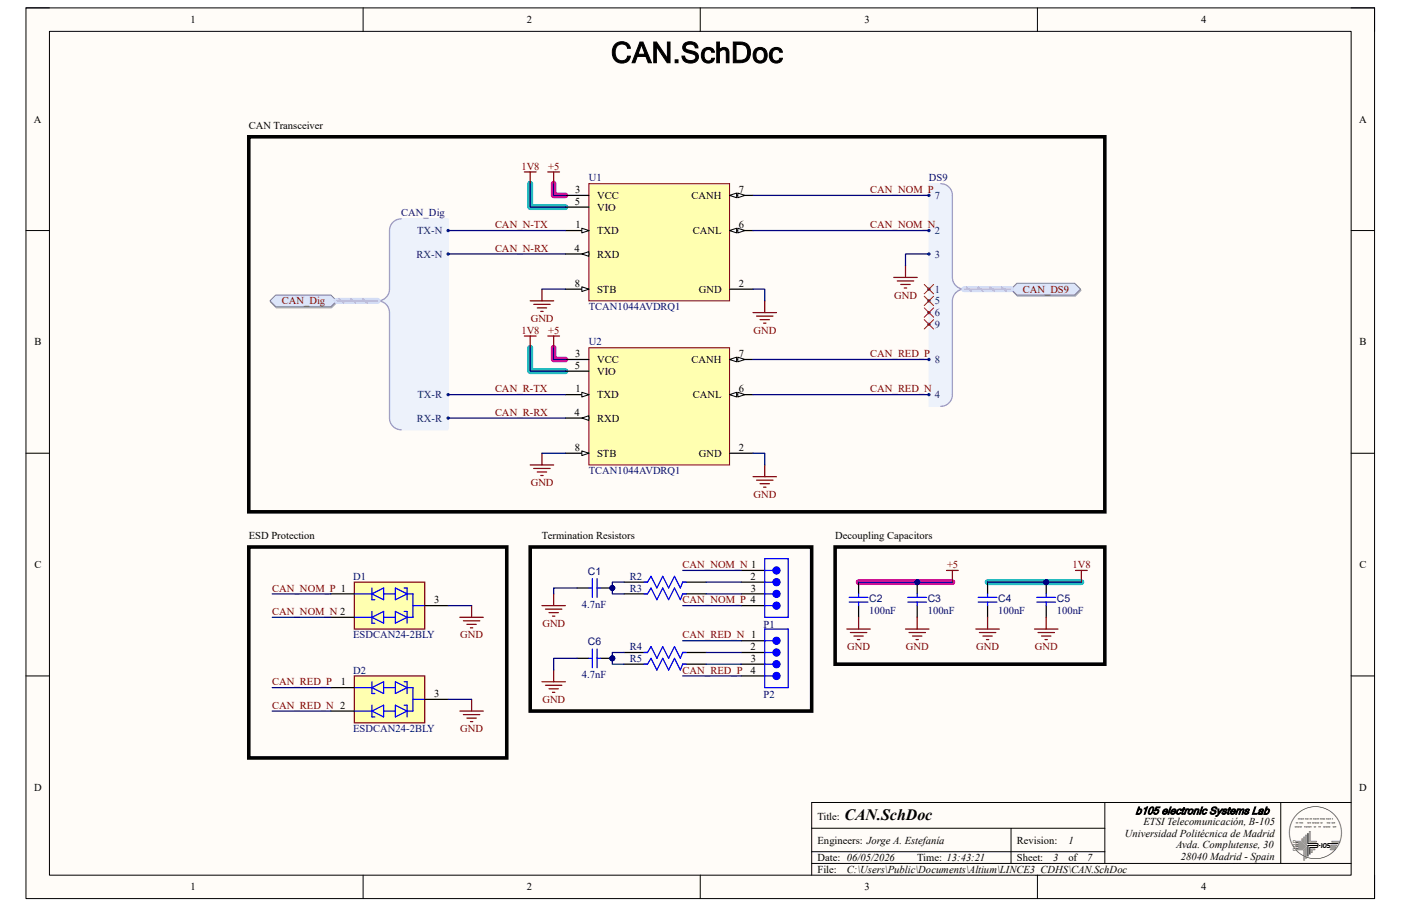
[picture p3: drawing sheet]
<svg xmlns="http://www.w3.org/2000/svg" width="432mm" height="279mm" viewBox="0 0 432 279" stroke-linecap="round" stroke-linejoin="round" font-family="sans-serif">
<path d="M8 2.4h415.7v274.7h-415.7z" fill-rule="evenodd" fill="#fffcf8"/>
<path d="M8 2.4h415.7v274.7h-415.7z" fill="none" stroke="#000" stroke-width=".31"/>
<path d="M15.2 9.7h401.2v260.2h-401.2z" fill-rule="evenodd" fill="#fffcf8"/>
<g fill="none" stroke="#000" stroke-width=".31">
<path d="M8 2.4h7.2M15.2 9.7h401.2v260.2h-401.2zM111.9 2.4v7.3M215.8 2.4v7.3M319.7 2.4v7.3M416.4 2.4h7.3v7.3M8 71.1h7.2M416.4 71.1h7.3M8 139.8h7.2M416.4 139.8h7.3M8 208.4h7.2M416.4 208.4h7.3"/>
<path d="M250.2 255.4h90.3M311.6 255.4v10.9M340.5 247.5v18.8M394.7 247.5v18.8M416.4 247.5h-166.2v22.4M111.9 269.9v7.2M215.8 269.9v7.2M250.2 266.3h166.2M250.2 262.7h90.3M319.7 269.9v7.2M423.7 269.9v7.2"/>
</g>
<path d="M170.6 56.6v3.7h3.7M170.6 107.2v3.7h3.7M264.6 179.5h28.9" fill="none" stroke="#f0f" stroke-width="1.8"/>
<path d="M163.4 56.6v7.3h10.9M163.4 107.2v7.3h10.9M304.4 179.5h28.9" fill="none" stroke="#00bfbf" stroke-width="1.8"/>
<path d="M181.5 56.6h43.4v36.2h-43.4z" fill-rule="evenodd" fill="#ffffb0"/>
<path d="M181.5 56.6h43.4v36.2h-43.4z" fill="none" stroke="#800000" stroke-width=".31"/>
<path d="M174.3 60.3h7.2M224.9 60.3h7.2" fill="none" stroke="#000" stroke-width=".38"/>
<path d="M224.9 60.3l2.1-.8v1.5z" fill="#f8fcff"/>
<path d="M224.9 60.3l2.1-.8v1.5z" fill="none" stroke="#000" stroke-width=".31"/>
<path d="M227.4 59.5l2.2 .8-2.2 .7z" fill="#f8fcff"/>
<path d="M227.4 59.5l2.2 .8-2.2 .7z" fill="none" stroke="#000" stroke-width=".31"/>
<path d="M224.9 71.1h7.2" fill="none" stroke="#000" stroke-width=".38"/>
<path d="M224.9 71.1l2.1-.7v1.4z" fill="#f8fcff"/>
<path d="M224.9 71.1l2.1-.7v1.4z" fill="none" stroke="#000" stroke-width=".31"/>
<path d="M227.4 70.4l2.2 .7-2.2 .7z" fill="#f8fcff"/>
<path d="M227.4 70.4l2.2 .7-2.2 .7z" fill="none" stroke="#000" stroke-width=".31"/>
<path d="M174.3 78.3h7.2" fill="none" stroke="#000" stroke-width=".38"/>
<path d="M179.3 78.3l2.2-.7v1.5z" fill="#f8fcff"/>
<path d="M179.3 78.3l2.2-.7v1.5z" fill="none" stroke="#000" stroke-width=".31"/>
<path d="M174.3 89.2h7.2" fill="none" stroke="#000" stroke-width=".38"/>
<path d="M179.3 88.4l2.2 .8-2.2 .7z" fill="#f8fcff"/>
<path d="M179.3 88.4l2.2 .8-2.2 .7z" fill="none" stroke="#000" stroke-width=".31"/>
<path d="M174.3 71.1h7.2" fill="none" stroke="#000" stroke-width=".38"/>
<path d="M179.3 70.4l2.2 .7-2.2 .7z" fill="#f8fcff"/>
<path d="M179.3 70.4l2.2 .7-2.2 .7z" fill="none" stroke="#000" stroke-width=".31"/>
<path d="M174.3 63.9h7.2M224.9 89.2h7.2" fill="none" stroke="#000" stroke-width=".38"/>
<path d="M181.5 107.2h43.4v36.2h-43.4z" fill-rule="evenodd" fill="#ffffb0"/>
<path d="M181.5 107.2h43.4v36.2h-43.4z" fill="none" stroke="#800000" stroke-width=".31"/>
<path d="M174.3 110.9h7.2M224.9 110.9h7.2" fill="none" stroke="#000" stroke-width=".38"/>
<path d="M224.9 110.9l2.1-.8v1.5z" fill="#f8fcff"/>
<path d="M224.9 110.9l2.1-.8v1.5z" fill="none" stroke="#000" stroke-width=".31"/>
<path d="M227.4 110.1l2.2 .8-2.2 .7z" fill="#f8fcff"/>
<path d="M227.4 110.1l2.2 .8-2.2 .7z" fill="none" stroke="#000" stroke-width=".31"/>
<path d="M224.9 121.7h7.2" fill="none" stroke="#000" stroke-width=".38"/>
<path d="M224.9 121.7l2.1-.7v1.4z" fill="#f8fcff"/>
<path d="M224.9 121.7l2.1-.7v1.4z" fill="none" stroke="#000" stroke-width=".31"/>
<path d="M227.4 121l2.2 .7-2.2 .7z" fill="#f8fcff"/>
<path d="M227.4 121l2.2 .7-2.2 .7z" fill="none" stroke="#000" stroke-width=".31"/>
<path d="M174.3 128.9h7.2" fill="none" stroke="#000" stroke-width=".38"/>
<path d="M179.3 128.9l2.2-.7v1.5z" fill="#f8fcff"/>
<path d="M179.3 128.9l2.2-.7v1.5z" fill="none" stroke="#000" stroke-width=".31"/>
<path d="M174.3 139.8h7.2" fill="none" stroke="#000" stroke-width=".38"/>
<path d="M179.3 139.1l2.2 .7-2.2 .7z" fill="#f8fcff"/>
<path d="M179.3 139.1l2.2 .7-2.2 .7z" fill="none" stroke="#000" stroke-width=".31"/>
<path d="M174.3 121.7h7.2" fill="none" stroke="#000" stroke-width=".38"/>
<path d="M179.3 121l2.2 .7-2.2 .7z" fill="#f8fcff"/>
<path d="M179.3 121l2.2 .7-2.2 .7z" fill="none" stroke="#000" stroke-width=".31"/>
<path d="M174.3 114.5h7.2M224.9 139.8h7.2" fill="none" stroke="#000" stroke-width=".38"/>
<path d="M286.3 56.6h3.6l1.8 .5 1.4 1.4 .4 1.8v26.2l.9 1.5 1.8 1.2-1.8 1.2-.9 1.5v29.8l-.4 1.8-1.4 1.4-1.8 .4h-3.6z" fill-rule="evenodd" fill="#edf2fb"/>
<path d="M286.3 56.6h3.6l1.8 .5 1.4 1.4 .4 1.8v26.2l.9 1.5 1.8 1.2-1.8 1.2-.9 1.5v29.8l-.4 1.8-1.4 1.4-1.8 .4h-3.6z" fill="none" stroke="#edf2fb" stroke-width=".31"/>
<path d="M289.9 56.6a3.6 3.6 0 0 1 3.6 3.7v25.3a3.6 3.6 0 0 0 3.6 3.6 3.6 3.6 0 0 0-3.6 3.6v28.9a3.6 3.6 0 0 1-3.6 3.6" fill="none" stroke="#8f9ec9" stroke-width=".38"/>
<circle cx="286.3" cy="89.2" r=".36" fill="#003a70"/>
<circle cx="286.3" cy="89.2" r=".36" fill="none" stroke="#003a70" stroke-width=".31"/>
<circle cx="286.3" cy="71.1" r=".36" fill="#003a70"/>
<circle cx="286.3" cy="71.1" r=".36" fill="none" stroke="#003a70" stroke-width=".31"/>
<circle cx="286.3" cy="78.3" r=".36" fill="#003a70"/>
<circle cx="286.3" cy="78.3" r=".36" fill="none" stroke="#003a70" stroke-width=".31"/>
<circle cx="286.3" cy="121.7" r=".36" fill="#003a70"/>
<circle cx="286.3" cy="121.7" r=".36" fill="none" stroke="#003a70" stroke-width=".31"/>
<circle cx="286.3" cy="92.8" r=".36" fill="#003a70"/>
<circle cx="286.3" cy="92.8" r=".36" fill="none" stroke="#003a70" stroke-width=".31"/>
<circle cx="286.3" cy="96.4" r=".36" fill="#003a70"/>
<circle cx="286.3" cy="96.4" r=".36" fill="none" stroke="#003a70" stroke-width=".31"/>
<circle cx="286.3" cy="60.3" r=".36" fill="#003a70"/>
<circle cx="286.3" cy="60.3" r=".36" fill="none" stroke="#003a70" stroke-width=".31"/>
<circle cx="286.3" cy="110.9" r=".36" fill="#003a70"/>
<circle cx="286.3" cy="110.9" r=".36" fill="none" stroke="#003a70" stroke-width=".31"/>
<circle cx="286.3" cy="100" r=".36" fill="#003a70"/>
<circle cx="286.3" cy="100" r=".36" fill="none" stroke="#003a70" stroke-width=".31"/>
<g fill="none" stroke="#800000" stroke-width=".38">
<path d="M232.1 96.4h7.2M233.2 97.5h5M234.3 98.6h2.9M235.3 99.7h.8M235.7 92.8v3.6M275.5 85.6h7.2M276.6 86.6h5M277.6 87.7h2.9M278.7 88.8h.7M279.1 81.9v3.7M232.1 147h7.2M233.2 148.1h5"/>
<path d="M234.3 149.2h2.9M235.3 150.3h.8M235.7 143.4v3.6"/>
</g>
<path d="M284.9 91.3l2.9 2.9M284.9 95l2.9 2.8M284.9 98.6l2.9 2.9M284.9 87.7l2.9 2.9M287.8 91.3l-2.9 2.9M287.8 95l-2.9 2.8M287.8 98.6l-2.9 2.9M287.8 87.7l-2.9 2.9" fill="none" stroke="#f00" stroke-width=".31"/>
<path d="M313.6 87.7h17.8l1.8 1.8-1.8 1.8h-17.8l-1.8-1.8z" fill-rule="evenodd" fill="#bac0ca"/>
<path d="M313.6 87.7h17.8l1.8 1.8-1.8 1.8h-17.8l-1.8-1.8z" fill="none" stroke="#a6acb6" stroke-width=".31"/>
<path d="M311.6 89.2l1.8-1.8h17.8l1.8 1.8-1.8 1.8h-17.8z" fill-rule="evenodd" fill="#d5e4ff"/>
<path d="M311.6 89.2l1.8-1.8h17.8l1.8 1.8-1.8 1.8h-17.8z" fill="none" stroke="#71809b" stroke-width=".31"/>
<path d="M161.6 53h3.6M163.4 53v3.6M168.8 53h3.7M170.6 53v3.6M161.6 103.6h3.6M163.4 103.6v3.6M168.8 103.6h3.7M170.6 103.6v3.6M331.5 175.9h3.6M333.3 175.9v3.6" fill="none" stroke="#800000" stroke-width=".38"/>
<circle cx="322.4" cy="179.5" r=".72" fill="#000080"/>
<circle cx="322.4" cy="179.5" r=".72" fill="none" stroke="#000080" stroke-width=".31"/>
<path d="M322.5 179.5v3.6M322.5 186.8v3.6" fill="none" stroke="#000" stroke-width=".38"/>
<circle cx="322.4" cy="179.5" r=".72" fill="#000080"/>
<circle cx="322.4" cy="179.5" r=".72" fill="none" stroke="#000080" stroke-width=".31"/>
<path d="M301.5 184.2h5.8M301.5 185.7h5.8M304.4 183.1v1.1M304.4 185.7v1.1M319.6 184.2h5.7M319.6 185.7h5.7M322.5 183.1v1.1M322.5 185.7v1.1" fill="none" stroke="#00f" stroke-width=".38"/>
<path d="M304.4 179.5v3.6M304.4 186.8v3.6" fill="none" stroke="#000" stroke-width=".38"/>
<path d="M291.7 175.9h3.6M293.5 175.9v3.6M300.8 194h7.2M301.8 195.1h5.1M302.9 196.2h2.9M304 197.2h.7M304.4 190.4v3.6M318.8 194h7.3M319.9 195.1h5.1M321 196.2h2.9M322.1 197.2h.7M322.5 190.4v3.6" fill="none" stroke="#800000" stroke-width=".38"/>
<circle cx="282.7" cy="179.5" r=".72" fill="#000080"/>
<circle cx="282.7" cy="179.5" r=".72" fill="none" stroke="#000080" stroke-width=".31"/>
<path d="M282.7 179.5v3.6M282.7 186.8v3.6" fill="none" stroke="#000" stroke-width=".38"/>
<circle cx="282.7" cy="179.5" r=".72" fill="#000080"/>
<circle cx="282.7" cy="179.5" r=".72" fill="none" stroke="#000080" stroke-width=".31"/>
<path d="M261.7 184.2h5.8M261.7 185.7h5.8M264.6 183.1v1.1M264.6 185.7v1.1M279.8 184.2h5.8M279.8 185.7h5.8M282.7 183.1v1.1M282.7 185.7v1.1" fill="none" stroke="#00f" stroke-width=".38"/>
<path d="M264.6 179.5v3.6M264.6 186.8v3.6" fill="none" stroke="#000" stroke-width=".38"/>
<path d="M261 194h7.2M262.1 195.1h5.1M263.2 196.2h2.9M264.3 197.2h.7M264.6 190.4v3.6M279.1 194h7.2M280.2 195.1h5M281.2 196.2h2.9M282.3 197.2h.8M282.7 190.4v3.6" fill="none" stroke="#800000" stroke-width=".38"/>
<path d="M121.9 67.9l1.8-.4h14.4v65h-14.4l-1.8-.4-1.4-1.4-.5-1.8v-33.4l-.9-1.5-1.8-1.2 1.8-1.2 .9-1.5v-19l.5-1.8z" fill-rule="evenodd" fill="#edf2fb"/>
<path d="M121.9 67.9l1.8-.4h14.4v65h-14.4l-1.8-.4-1.4-1.4-.5-1.8v-33.4l-.9-1.5-1.8-1.2 1.8-1.2 .9-1.5v-19l.5-1.8z" fill="none" stroke="#edf2fb" stroke-width=".31"/>
<path d="M123.7 67.5a3.6 3.6 0 0 0-3.7 3.6v18.1a3.6 3.6 0 0 1-3.6 3.6 3.6 3.6 0 0 1 3.6 3.6v32.5a3.6 3.6 0 0 0 3.7 3.6" fill="none" stroke="#8f9ec9" stroke-width=".38"/>
<circle cx="138.1" cy="71.1" r=".36" fill="#003a70"/>
<circle cx="138.1" cy="71.1" r=".36" fill="none" stroke="#003a70" stroke-width=".31"/>
<circle cx="138.1" cy="78.3" r=".36" fill="#003a70"/>
<circle cx="138.1" cy="78.3" r=".36" fill="none" stroke="#003a70" stroke-width=".31"/>
<circle cx="138.1" cy="121.7" r=".36" fill="#003a70"/>
<circle cx="138.1" cy="121.7" r=".36" fill="none" stroke="#003a70" stroke-width=".31"/>
<circle cx="138.1" cy="128.9" r=".36" fill="#003a70"/>
<circle cx="138.1" cy="128.9" r=".36" fill="none" stroke="#003a70" stroke-width=".31"/>
<path d="M163.4 92.8h7.2M164.5 93.9h5.1M165.6 95h2.9M166.7 96h.7M167 89.2v3.6M167 139.8v3.6M163.4 143.4h7.2M164.5 144.5h5.1M165.6 145.6h2.9M166.7 146.6h.7" fill="none" stroke="#800000" stroke-width=".38"/>
<path d="M83.4 93.1l1.8-1.8h17l1.8 1.8-1.8 1.9h-17z" fill-rule="evenodd" fill="#bac0ca"/>
<path d="M83.4 93.1l1.8-1.8h17l1.8 1.8-1.8 1.9h-17z" fill="none" stroke="#a6acb6" stroke-width=".31"/>
<path d="M83.2 92.8l1.8-1.8h17l1.8 1.8-1.8 1.8h-17z" fill-rule="evenodd" fill="#d5e4ff"/>
<path d="M83.2 92.8l1.8-1.8h17l1.8 1.8-1.8 1.8h-17z" fill="none" stroke="#71809b" stroke-width=".31"/>
<path d="M76.7 42.2h263.8v115.6h-263.8zM76.7 168.7h79.5v65h-79.5zM257.4 168.7h83.1v36.1h-83.1z" fill="none" stroke="#000" stroke-width="1.1"/>
<path d="M141.7 190.4h7.3M142.8 191.5h5.1M143.9 192.5h2.9M145 193.6h.7M145.4 186.8v3.6M141.7 219.3h7.3M145.4 215.7v3.6M142.8 220.4h5.1M143.9 221.5h2.9M145 222.5h.7" fill="none" stroke="#800000" stroke-width=".38"/>
<path d="M228.5 175.9h7.2M228.5 179.5h7.2" fill="none" stroke="#000" stroke-width=".38"/>
<path d="M235.7 179.5h2.5" fill="none" stroke="#00f" stroke-width=".38"/>
<circle cx="239.3" cy="179.5" r="1.08" fill="#00f"/>
<g fill="none" stroke="#00f" stroke-width=".38">
<path d="M235.7 175.9h2.5"/>
<circle cx="239.3" cy="179.5" r="1.08"/>
</g>
<circle cx="239.3" cy="175.9" r="1.08" fill="#00f"/>
<g fill="none" stroke="#00f" stroke-width=".38">
<path d="M235.7 186.8h2.5"/>
<circle cx="239.3" cy="175.9" r="1.08"/>
</g>
<path d="M228.5 183.1h7.2M228.5 186.8h7.2" fill="none" stroke="#000" stroke-width=".38"/>
<circle cx="239.3" cy="186.8" r="1.08" fill="#00f"/>
<g fill="none" stroke="#00f" stroke-width=".38">
<path d="M235.7 183.1h2.5"/>
<circle cx="239.3" cy="186.8" r="1.08"/>
</g>
<circle cx="239.3" cy="183.1" r="1.08" fill="#00f"/>
<g fill="none" stroke="#00f" stroke-width=".38">
<path d="M235.7 172.3h7.2v18.1h-7.2zM235.7 201.2h2.5"/>
<circle cx="239.3" cy="183.1" r="1.08"/>
</g>
<path d="M228.5 197.6h7.2M228.5 201.2h7.2" fill="none" stroke="#000" stroke-width=".38"/>
<circle cx="239.3" cy="201.2" r="1.08" fill="#00f"/>
<g fill="none" stroke="#00f" stroke-width=".38">
<path d="M235.7 197.6h2.5"/>
<circle cx="239.3" cy="201.2" r="1.08"/>
</g>
<circle cx="239.3" cy="197.6" r="1.08" fill="#00f"/>
<g fill="none" stroke="#00f" stroke-width=".38">
<path d="M235.7 208.4h2.5"/>
<circle cx="239.3" cy="197.6" r="1.08"/>
</g>
<path d="M228.5 204.8h7.2M228.5 208.4h7.2" fill="none" stroke="#000" stroke-width=".38"/>
<circle cx="239.3" cy="208.5" r="1.08" fill="#00f"/>
<g fill="none" stroke="#00f" stroke-width=".38">
<path d="M235.7 204.8h2.5"/>
<circle cx="239.3" cy="208.5" r="1.08"/>
</g>
<circle cx="239.3" cy="204.8" r="1.08" fill="#00f"/>
<g fill="none" stroke="#00f" stroke-width=".38">
<path d="M235.7 194h7.2v18.1h-7.2z"/>
<circle cx="239.3" cy="204.8" r="1.08"/>
</g>
<circle cx="188.7" cy="181.3" r=".72" fill="#000080"/>
<circle cx="188.7" cy="181.3" r=".72" fill="none" stroke="#000080" stroke-width=".31"/>
<path d="M185.1 181.3h3.6" fill="none" stroke="#000" stroke-width=".38"/>
<circle cx="188.7" cy="181.3" r=".72" fill="#000080"/>
<circle cx="188.7" cy="181.3" r=".72" fill="none" stroke="#000080" stroke-width=".31"/>
<path d="M177.9 181.3h3.6" fill="none" stroke="#000" stroke-width=".38"/>
<path d="M182.6 178.4v5.8M184 178.4v5.8M181.5 181.3h1.1M184 181.3h1.1" fill="none" stroke="#00f" stroke-width=".38"/>
<path d="M167 186.8h7.3M168.1 187.8h5.1M169.2 188.9h2.9M170.3 190h.7M170.6 183.1v3.7" fill="none" stroke="#800000" stroke-width=".38"/>
<circle cx="188.7" cy="203" r=".72" fill="#000080"/>
<circle cx="188.7" cy="203" r=".72" fill="none" stroke="#000080" stroke-width=".31"/>
<path d="M185.1 203h3.6" fill="none" stroke="#000" stroke-width=".38"/>
<circle cx="188.7" cy="203" r=".72" fill="#000080"/>
<circle cx="188.7" cy="203" r=".72" fill="none" stroke="#000080" stroke-width=".31"/>
<path d="M177.9 203h3.6" fill="none" stroke="#000" stroke-width=".38"/>
<path d="M181.5 203h1.1M182.6 200.1v5.8M184 200.1v5.8M184 203h1.1" fill="none" stroke="#00f" stroke-width=".38"/>
<path d="M167 210.2h7.3M168.1 211.3h5.1M169.2 212.4h2.9M170.3 213.5h.7M170.6 206.6v3.6" fill="none" stroke="#800000" stroke-width=".38"/>
<path d="M163.4 168.7h86.8v50.6h-86.8z" fill="none" stroke="#000" stroke-width="1.1"/>
<path d="M109.2 179.5h21.7v14.5h-21.7z" fill-rule="evenodd" fill="#ffffb0"/>
<path d="M109.2 179.5h21.7v14.5h-21.7z" fill="none" stroke="#800000" stroke-width=".38"/>
<g fill="none" stroke="#00f" stroke-width=".38">
<path d="M109.2 183.1h5.4M109.2 190.4h5.4M114.6 183.1l3.6-1.8v3.7zM114.6 181.3v3.7h.9M114.6 188.6v3.6h.9M114.6 190.4l3.6-1.8v3.6zM118.2 183.1h3.7M118.2 190.4h3.7M121.9 188.6l3.6 1.8-3.6 1.8zM121.9 181.3l3.6 1.8-3.6 1.9zM124.6 188.6h.9v3.6M124.6 181.3h.9v3.7"/>
<path d="M125.5 183.1h1.8v7.3h-1.8M127.3 186.8h3.6"/>
</g>
<path d="M102 183.1h7.2M102 190.4h7.2M130.9 186.8h7.2" fill="none" stroke="#000" stroke-width=".38"/>
<path d="M109.2 208.4h21.7v14.5h-21.7z" fill-rule="evenodd" fill="#ffffb0"/>
<path d="M109.2 208.4h21.7v14.5h-21.7z" fill="none" stroke="#800000" stroke-width=".38"/>
<g fill="none" stroke="#00f" stroke-width=".38">
<path d="M198.5 179.5h1.1l1-1.8 1.9 3.6 1.8-3.6 1.8 3.6 1.8-3.6 1.8 3.6 .7-1.8h1.1M198.5 183.1h1.1l1-1.8 1.9 3.7 1.8-3.7 1.8 3.7 1.8-3.7 1.8 3.7 .7-1.9h1.1M109.2 212.1h5.4M109.2 219.3h5.4M114.6 212.1l3.6-1.9v3.7zM114.6 210.2v3.7h.9M114.6 217.5v3.6h.9M114.6 219.3l3.6-1.8v3.6zM118.2 212.1h3.7M118.2 219.3h3.7M121.9 217.5l3.6 1.8-3.6 1.8zM121.9 210.2l3.6 1.9-3.6 1.8z"/>
<path d="M124.6 217.5h.9v3.6M124.6 210.2h.9v3.7M125.5 212.1h1.8v7.2h-1.8M127.3 215.7h3.6M198.5 204.8h1.1l1-1.8 1.9 3.6 1.8-3.6 1.8 3.6 1.8-3.6 1.8 3.6 .7-1.8h1.1M198.5 201.2h1.1l1-1.8 1.9 3.6 1.8-3.6 1.8 3.6 1.8-3.6 1.8 3.6 .7-1.8h1.1"/>
</g>
<path d="M192.3 179.5h7.3M210.4 179.5h7.2M192.3 183.1h7.3M210.4 183.1h7.2M102 212.1h7.2M102 219.3h7.2M130.9 215.7h7.2M192.3 204.8h7.3M192.3 201.2h7.3M210.4 204.8h7.2M210.4 201.2h7.2" fill="none" stroke="#000" stroke-width=".38"/>
<path d="M163.4 56.6v7.3h10.9M170.6 56.6v3.7h3.7M286.3 78.3h-7.2v3.6M232.1 89.2h3.6v3.6M163.4 107.2v7.3h10.9M170.6 107.2v3.7h3.7M232.1 139.8h3.6v3.6M304.4 179.5h28.9" fill="none" stroke="#000080" stroke-width=".38"/>
<circle cx="322.4" cy="179.5" r=".72" fill="#000080"/>
<circle cx="322.4" cy="179.5" r=".72" fill="none" stroke="#000080" stroke-width=".31"/>
<path d="M264.6 179.5h28.9" fill="none" stroke="#000080" stroke-width=".38"/>
<circle cx="282.7" cy="179.5" r=".72" fill="#000080"/>
<circle cx="282.7" cy="179.5" r=".72" fill="none" stroke="#000080" stroke-width=".31"/>
<g fill="none" stroke="#000080" stroke-width=".38">
<path d="M138.1 71.1h36.2M138.1 78.3h36.2M167 89.2h7.3M138.1 121.7h36.2M138.1 128.9h36.2M167 139.8h7.3M83.9 183.1h18.1M83.9 190.4h18.1M138.1 186.8h7.3M177.9 181.3h-7.3v1.8M83.9 212.1h18.1M83.9 219.3h18.1"/>
<path d="M138.1 215.7h7.3M192.3 201.2h-3.6v1.8"/>
</g>
<circle cx="188.7" cy="203" r=".72" fill="#000080"/>
<circle cx="188.7" cy="203" r=".72" fill="none" stroke="#000080" stroke-width=".31"/>
<path d="M188.7 203v1.8h3.6" fill="none" stroke="#000080" stroke-width=".38"/>
<circle cx="188.7" cy="203" r=".72" fill="#000080"/>
<circle cx="188.7" cy="203" r=".72" fill="none" stroke="#000080" stroke-width=".31"/>
<path d="M188.7 181.3v1.8h3.6M210.4 197.6h18.1M177.9 203h-7.3v3.6M210.4 208.4h18.1" fill="none" stroke="#000080" stroke-width=".38"/>
<circle cx="188.7" cy="181.3" r=".72" fill="#000080"/>
<circle cx="188.7" cy="181.3" r=".72" fill="none" stroke="#000080" stroke-width=".31"/>
<path d="M192.3 179.5h-3.6v1.8" fill="none" stroke="#000080" stroke-width=".38"/>
<circle cx="188.7" cy="181.3" r=".72" fill="#000080"/>
<circle cx="188.7" cy="181.3" r=".72" fill="none" stroke="#000080" stroke-width=".31"/>
<path d="M232.1 60.3h54.2M232.1 71.1h54.2M232.1 110.9h54.2M232.1 121.7h54.2M210.4 175.9h18.1M217.6 179.5h10.9M210.4 186.8h18.1M217.6 183.1h10.9M217.6 201.2h10.9M217.6 204.8h10.9" fill="none" stroke="#000080" stroke-width=".38"/>
<path d="M103.8 92.8h12.6M297.1 89.2h14.5" fill="none" stroke="#cbdaff" stroke-width="1.8"/>
<path d="M104.5 92.2l1.4 1.2M108.1 92.2l1.5 1.2M111.7 92.2l1.5 1.2M297.9 88.5l1.4 1.3M301.5 88.5l1.4 1.3M305.1 88.5l1.4 1.3M308.7 88.5l1.5 1.3" fill="none" stroke="#adbce7" stroke-width=".55"/>
<path d="M103.8 92.8h12.6M297.1 89.2h14.5" fill="none" stroke="#adbce7" stroke-width=".38"/>
<text font-size="8.9" x="188.3" y="19.3">CAN.SchDoc</text>
<text font-size="4.9" x="260.3" y="252.9">CAN.SchDoc</text>
<g font-size="3.3">
<text x="58.7" y="7.1">1</text>
<text x="162.4" y="7.1">2</text>
<text x="266.4" y="7.1">3</text>
<text x="370.2" y="7.1">4</text>
<text x="10.5" y="37.8">A</text>
<text x="76.7" y="39.7">CAN Transceiver</text>
<text x="418.9" y="37.8">A</text>
<text x="177.2" y="59.5">3</text>
<text x="227.8" y="59.5">7</text>
<text x="177.2" y="63.2">5</text>
<text x="184" y="61.3">VCC</text>
<text x="184" y="64.9">VIO</text>
<text x="213.1" y="61.3">CANH</text>
<text x="177.4" y="70.4">1</text>
<text x="227.8" y="70.4">6</text>
<text x="177.1" y="77.6">4</text>
<text x="184" y="72.2">TXD</text>
<text x="213.5" y="72.2">CANL</text>
<text x="184" y="79.4">RXD</text>
<text x="177.2" y="88.4">8</text>
<text x="227.8" y="88.4">2</text>
<text x="184" y="90.3">STB</text>
<text x="215.4" y="90.3">GND</text>
<text x="10.6" y="106.5">B</text>
<text x="419" y="106.5">B</text>
<text x="177.2" y="113.7">5</text>
<text x="177.2" y="110.2">3</text>
<text x="184" y="111.9">VCC</text>
<text x="213.1" y="111.9">CANH</text>
<text x="227.8" y="110.2">7</text>
<text x="184" y="115.6">VIO</text>
<text x="177.4" y="121">1</text>
<text x="184" y="122.8">TXD</text>
<text x="213.5" y="122.8">CANL</text>
<text x="227.8" y="121">6</text>
<text x="177.1" y="128.2">4</text>
<text x="184" y="130">RXD</text>
<text x="177.2" y="139.1">8</text>
<text x="184" y="140.8">STB</text>
<text x="215.4" y="140.8">GND</text>
<text x="227.8" y="139.1">2</text>
<text x="76.7" y="166.2">ESD Protection</text>
<text x="167" y="166.2">Termination Resistors</text>
<text x="257.4" y="166.2">Decoupling Capacitors</text>
<text x="10.6" y="175.2">C</text>
<text x="231.3" y="178.8">2</text>
<text x="419" y="175.2">C</text>
<text x="231.4" y="182.4">3</text>
<text x="133.8" y="186.1">3</text>
<text x="231.3" y="200.5">2</text>
<text x="231.3" y="207.7">4</text>
<text x="231.4" y="204.1">3</text>
<text x="105.1" y="211.3">1</text>
<text x="133.8" y="215">3</text>
<text x="10.5" y="243.9">D</text>
<text x="418.9" y="243.9">D</text>
<text x="349.9" y="251.1">b105 electronic Systems Lab</text>
<text x="252" y="252.9">Title:</text>
<text x="346.7" y="258">Universidad Politécnica de Madrid</text>
<text x="352.4" y="254.3">ETSI Telecomunicación, B-105</text>
<text x="252" y="260.1">Engineers: Jorge A. Estefanía</text>
<text x="313.4" y="260.1">Revision:</text>
<text x="329.3" y="260.1">1</text>
<text x="362.5" y="261.6">Avda. Complutense, 30</text>
<text x="252" y="265.6">Date: 06/05/2026</text>
<text x="252" y="269.2">File:</text>
<text x="261" y="269.2">C:\Users\Public\Documents\Altium\LINCE3_CDHS\CAN.SchDoc</text>
<text x="282.7" y="265.6">Time: 13:43:21</text>
<text x="313.4" y="265.6">Sheet:</text>
<text x="324.6" y="265.6">3</text>
<text x="329.3" y="265.6">of</text>
<text x="335.1" y="265.6">7</text>
<text x="363.9" y="265.2">28040 Madrid - Spain</text>
<text x="58.7" y="274.6">1</text>
<text x="162.4" y="274.6">2</text>
<text x="266.4" y="274.6">3</text>
<text x="370.2" y="274.6">4</text>
</g>
<g font-size="3.3" fill="#800000">
<text x="160.7" y="52.3">1V8</text>
<text x="169" y="52.3">+5</text>
<text x="268.2" y="59.5">CAN_NOM_P</text>
<text x="152.6" y="70.4">CAN_N-TX</text>
<text x="268.2" y="70.4">CAN_NOM_N</text>
<text x="152.6" y="77.6">CAN_N-RX</text>
<text x="86.8" y="93.9">CAN_Dig</text>
<text x="275.6" y="92.1">GND</text>
<text x="315.2" y="90.3">CAN_DS9</text>
<text x="163.6" y="99.3">GND</text>
<text x="160.7" y="102.9">1V8</text>
<text x="169" y="102.9">+5</text>
<text x="232.2" y="102.9">GND</text>
<text x="268.2" y="110.2">CAN_RED_P</text>
<text x="152.6" y="121">CAN_R-TX</text>
<text x="268.2" y="121">CAN_RED_N</text>
<text x="152.6" y="128.2">CAN_R-RX</text>
<text x="163.6" y="149.9">GND</text>
<text x="232.2" y="153.5">GND</text>
<text x="210.4" y="175.2">CAN_NOM_N 1</text>
<text x="291.9" y="175.2">+5</text>
<text x="330.6" y="175.2">1V8</text>
<text x="83.9" y="182.4">CAN_NOM_P 1</text>
<text x="83.9" y="189.7">CAN_NOM_N 2</text>
<text x="210.4" y="186.1">CAN_NOM_P 4</text>
<text x="141.9" y="196.9">GND</text>
<text x="167.2" y="193.3">GND</text>
<text x="210.4" y="196.9">CAN_RED_N 1</text>
<text x="261.2" y="200.5">GND</text>
<text x="279.2" y="200.5">GND</text>
<text x="300.9" y="200.5">GND</text>
<text x="319" y="200.5">GND</text>
<text x="210.4" y="207.7">CAN_RED_P</text>
<text x="83.9" y="211.3">CAN_RED_P</text>
<text x="83.9" y="218.6">CAN_RED_N 2</text>
<text x="167.2" y="216.7">GND</text>
<text x="141.9" y="225.8">GND</text>
</g>
<g font-size="3.3" fill="#000080">
<text x="181.5" y="55.9">U1</text>
<text x="286.3" y="55.9">DS9</text>
<text x="123.7" y="66.8">CAN_Dig</text>
<text x="181.5" y="95.7">TCAN1044AVDRQ1</text>
<text x="181.5" y="106.5">U2</text>
<text x="181.5" y="146.3">TCAN1044AVDRQ1</text>
<text x="108.8" y="178.8">D1</text>
<text x="194.1" y="178.8">R2</text>
<text x="194.1" y="182.4">R3</text>
<text x="179.3" y="187.5">4.7nF</text>
<text x="267.9" y="189.3">100nF</text>
<text x="285.9" y="189.3">100nF</text>
<text x="307.6" y="189.3">100nF</text>
<text x="325.7" y="189.3">100nF</text>
<text x="108.8" y="196.9">ESDCAN24-2BLY</text>
<text x="235.3" y="193.6">P1</text>
<text x="194.1" y="200.5">R4</text>
<text x="108.8" y="207.7">D2</text>
<text x="179.3" y="209.2">4.7nF</text>
<text x="194.1" y="204.1">R5</text>
<text x="235.3" y="215.3">P2</text>
<text x="108.8" y="225.8">ESDCAN24-2BLY</text>
</g>
<g font-size="3.3" fill="#003a70">
<text x="288.1" y="61.3">7</text>
<text x="128.6" y="72.2">TX-N</text>
<text x="288.1" y="72.2">2</text>
<text x="128.4" y="79.4">RX-N</text>
<text x="288.1" y="79.4">3</text>
<text x="288.1" y="90.3">1</text>
<text x="288.1" y="93.9">5</text>
<text x="288.1" y="97.5">6</text>
<text x="288.1" y="101.1">9</text>
<text x="288.1" y="111.9">8</text>
<text x="128.7" y="122.8">TX-R</text>
<text x="288.1" y="122.8">4</text>
<text x="128.5" y="130">RX-R</text>
</g>
<g font-size="3.2" fill="#000080">
<text x="181.1" y="177.4">C1</text>
<text x="267.9" y="185.7">C2</text>
<text x="285.9" y="185.7">C3</text>
<text x="307.6" y="185.7">C4</text>
<text x="325.7" y="185.7">C5</text>
<text x="181.1" y="199.1">C6</text>
</g>
<text font-size="1.1" x="397.2" y="249.9">G</text>
</svg>
